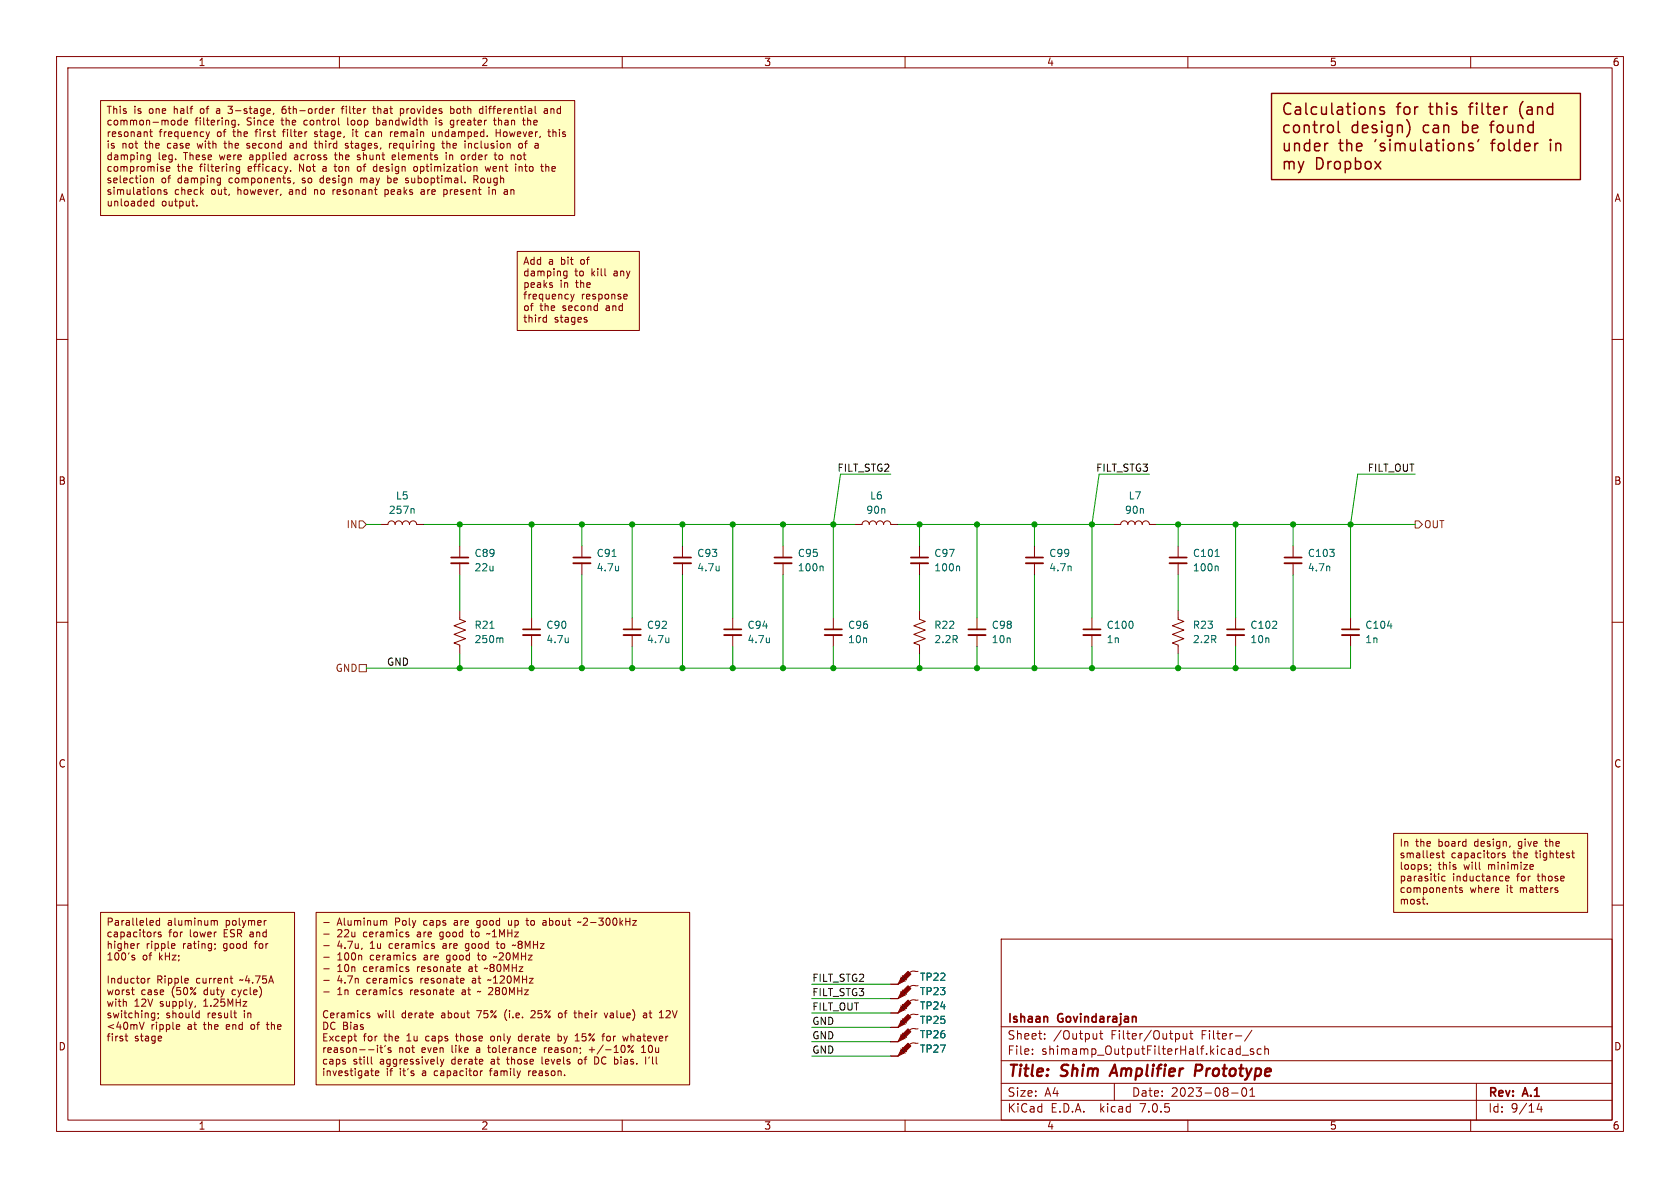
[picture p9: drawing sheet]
<svg xmlns="http://www.w3.org/2000/svg" width="297mm" height="210mm" viewBox="0 0 297 210" stroke-linecap="round" stroke-linejoin="round" font-family="sans-serif">
<path d="M0 0h297v210h-297z" fill="#fff" stroke="#fff" stroke-width=".18"/>
<g fill="none" stroke="#840000" stroke-width=".18">
<path d="M10 10h277v190h-277zM12 12h273v186h-273zM60 10v2M110 10v2M160 10v2M210 10v2M260 10v2M10 60h2M285 60h2M10 110h2M81.3 108v1.5l1 .4-2 .7 2 .8-2 .7 2 .8-2 .8 1 .3v1.6M285 110h2"/>
<path d="M10 160h2M285 160h2M177 166h108v32h-108zM60 198v2M110 198v2M160 198v2M177 194.5h108M177 191.5h108M177 187.5h108M177 181.5h108M182.5 186.3v.1M182.5 185.5v.1"/>
<path d="M184.7 183.6v.1M184.7 182.8v.1M193.9 182.7v1M193.9 183.6l-.2 .1M194.4 182.7h.6M194.6 182.2v1.3l.4 .2M197 191.5v3M208.5 182.8v.8M209.2 182.7v.9l.4 .1 .2-.1M209.8 182.7v1M210 198v2M210.3 182.7h.6"/>
<path d="M210.5 182.2v1.3l.4 .2M217.7 193.2h1.2M218.4 183.1h1.1M218.7 186.3h.5M218.7 185.5h.5M219.2 184.9v1.5M219.6 186.5h1.1M219.7 192.4a1 1 0 0 0 .2 1.4 .81 .81 0 0 0 .6-.6 .81 .81 0 0 0-.3-.8M221 193.8h.8M221 192.7l.4-.4v1.5M221.3 182.1l-1.3 2M221.6 185.5l-.4-.1-.2 .2 .1 .2 .5 .2v.3h-.6"/>
<path d="M223 185.5l-.5-.1-.3 .3v.4l.2 .2h.6M223.6 185.5l.2-.1 .4 .1v.9M223.6 184.9v1.5M260 198v2M261 191.5v6.5M272.1 195l-.4 1.1h1M272.5 195.6v1"/>
</g>
<path d="M211.3 189.3h.8M212.2 188.2h-.7l-.3 2" fill="none" stroke="#840000" stroke-width=".4"/>
<g fill="#ffffc2" stroke="#ffffc2" stroke-width=".18">
<path d="M17.8 17.8h83.8v20.3h-83.8z"/>
<path d="M91.4 44.5h21.6v13.9h-21.6z"/>
<path d="M17.8 161.3h34.3v30.5h-34.3z"/>
<path d="M224.8 16.5h54.6v15.3h-54.6z"/>
<path d="M55.9 161.3h66v30.5h-66z"/>
<path d="M246.4 147.3h34.3v14h-34.3z"/>
</g>
<path d="M88.7 112.8l.2 .1v.7" fill="none" stroke="#006464" stroke-width=".18"/>
<g fill="#840000">
<path d="M159.3 175.5l.5 .5-1.1 .5z"/>
<path d="M159.3 175.5l1.2-1.3 .5 .6-1.2 1.2z"/>
</g>
<path d="M159.3 175.3l.7 .7M159.5 175l.8 .8" fill="none" stroke="#480000" stroke-width=".18"/>
<path d="M157.5 176.5h1.2M159.3 175.5l.5 .5-1.1 .5zM159.3 175.5l1.2-1.3 .5 .6-1.2 1.2zM162.3 174.2l-.2 .1a1.37 1.37 0 0 0-1.3 .2" fill="none" stroke="#840000" stroke-width=".18"/>
<g fill="#840000">
<path d="M159.3 178.1l.5 .5-1.1 .5z"/>
<path d="M159.3 178.1l1.2-1.3 .5 .5-1.2 1.3z"/>
</g>
<path d="M159.3 177.8l.7 .8M159.5 177.5l.8 .8" fill="none" stroke="#480000" stroke-width=".18"/>
<path d="M228.6 96.5v2.1M228.6 99.6v2M111.8 109.2v2.1M111.8 112.3v2M157.5 179.1h1.2M159.3 178.1l.5 .5-1.1 .5zM159.3 178.1l1.2-1.3 .5 .5-1.2 1.3zM162.3 176.8h-.2a1.37 1.37 0 0 0-1.3 .2" fill="none" stroke="#840000" stroke-width=".18"/>
<path d="M227.1 99.6h3M110.2 112.3h3.1" fill="none" stroke="#840000" stroke-width=".33"/>
<path d="M227.1 98.6h3M110.2 111.3h3.1" fill="none" stroke="#840000" stroke-width=".3"/>
<g fill="#840000">
<path d="M159.3 183.1l.5 .5-1.1 .6z"/>
<path d="M160.5 181.9l.5 .5-1.2 1.2-.5-.5z"/>
</g>
<path d="M159.3 182.9l.7 .7M159.5 182.6l.8 .8" fill="none" stroke="#480000" stroke-width=".18"/>
<path d="M157.5 184.2h1.2M159.3 183.1l.5 .5-1.1 .6zM160.5 181.9l.5 .5-1.2 1.2-.5-.5zM162.3 181.9h-.2a1.37 1.37 0 0 0-1.3 .2" fill="none" stroke="#840000" stroke-width=".18"/>
<g fill="#840000">
<path d="M159.3 185.7l.5 .5-1.1 .5z"/>
<path d="M159.3 185.7l1.2-1.3 .5 .5-1.2 1.3z"/>
</g>
<path d="M159.3 185.4l.7 .8M159.5 185.2l.8 .7" fill="none" stroke="#480000" stroke-width=".18"/>
<g fill="none" stroke="#840000" stroke-width=".18">
<path d="M67.3 92.7h1.3a.64 .64 0 0 1 .6-.6 .64 .64 0 0 1 .6 .6 .64 .64 0 0 1 .7-.6 .64 .64 0 0 1 .6 .6 .64 .64 0 0 1 .7-.6 .64 .64 0 0 1 .6 .6 .64 .64 0 0 1 .6-.6 .64 .64 0 0 1 .7 .6h1.2M120.6 96.5v2.1M120.6 99.6v2M138.4 96.5v2.1M138.4 99.6v2M162.6 96.5v2.1M162.6 99.6v2M208.3 96.5v2.1M208.3 99.6v2M129.5 109.2v2.1M129.5 112.3v2M147.3 109.2v2.1"/>
<path d="M147.3 112.3v2M162.6 108v1.5l1 .4-2.1 .7 2.1 .8-2.1 .7 2.1 .8-2.1 .8 1.1 .3v1.6M193 109.2v2.1M193 112.3v2M208.3 108v1.5l1 .4-2 .7 2 .8-2 .7 2 .8-2 .8 1 .3v1.6M238.8 109.2v2.1M238.8 112.3v2M157.5 186.7h1.2M159.3 185.7l.5 .5-1.1 .5zM159.3 185.7l1.2-1.3 .5 .5-1.2 1.3zM162.3 184.4h-.2a1.37 1.37 0 0 0-1.3 .3"/>
</g>
<path d="M119.1 99.6h3.1M136.9 99.6h3.1M161 99.6h3.1M206.8 99.6h3M128 112.3h3.1M145.8 112.3h3M191.5 112.3h3.1M237.2 112.3h3.1" fill="none" stroke="#840000" stroke-width=".33"/>
<path d="M119.1 98.6h3.1M136.9 98.6h3.1M161 98.6h3.1M206.8 98.6h3M128 111.3h3.1M145.8 111.3h3M191.5 111.3h3.1M237.2 111.3h3.1" fill="none" stroke="#840000" stroke-width=".3"/>
<path d="M73 89.9l.2 .2v.6M214.8 98.4h.7M145.3 100.1l.2 .2v.6M169.5 100.1l.1 .2v.6M215.2 100.1l.2 .2v.6" fill="none" stroke="#006464" stroke-width=".18"/>
<g fill="#840000">
<path d="M159.3 173l.5 .5-1.1 .5z"/>
<path d="M159.3 173l1.2-1.3 .5 .5-1.2 1.3z"/>
</g>
<path d="M159.3 172.7l.7 .8M159.5 172.5l.8 .7" fill="none" stroke="#480000" stroke-width=".18"/>
<g fill="none" stroke="#840000" stroke-width=".18">
<path d="M102.9 96.5v2.1M102.9 99.6v2M151.1 92.7h1.3a.64 .64 0 0 1 .6-.6 .64 .64 0 0 1 .7 .6 .64 .64 0 0 1 .6-.6 .64 .64 0 0 1 .6 .6 .64 .64 0 0 1 .7-.6 .64 .64 0 0 1 .6 .6 .64 .64 0 0 1 .6-.6 .64 .64 0 0 1 .7 .6h1.2M182.9 96.5v2.1M182.9 99.6v2M196.8 92.7h1.3a.64 .64 0 0 1 .7-.6 .64 .64 0 0 1 .6 .6 .64 .64 0 0 1 .6-.6 .64 .64 0 0 1 .7 .6 .64 .64 0 0 1 .6-.6 .64 .64 0 0 1 .6 .6 .64 .64 0 0 1 .7-.6 .64 .64 0 0 1 .6 .6h1.3M94 109.2v2.1M94 112.3v2M172.7 109.2v2.1M172.7 112.3v2M157.5 174h1.2M159.3 173l.5 .5-1.1 .5z"/>
<path d="M159.3 173l1.2-1.3 .5 .5-1.2 1.3zM162.3 171.7h-.2a1.37 1.37 0 0 0-1.3 .3"/>
</g>
<path d="M101.3 99.6h3.1M181.4 99.6h3M92.5 112.3h3M171.2 112.3h3" fill="none" stroke="#840000" stroke-width=".33"/>
<path d="M101.3 98.6h3.1M181.4 98.6h3M92.5 111.3h3M171.2 111.3h3" fill="none" stroke="#840000" stroke-width=".3"/>
<g fill="#840000">
<path d="M159.3 180.6l.5 .5-1.1 .5z"/>
<path d="M160.5 179.3l.5 .5-1.2 1.3-.5-.5z"/>
</g>
<path d="M159.3 180.3l.7 .8M159.5 180.1l.8 .7" fill="none" stroke="#480000" stroke-width=".18"/>
<g fill="none" stroke="#840000" stroke-width=".18">
<path d="M17.8 17.8h83.8v20.3h-83.8zM47.6 19.2l.2 .3-.6 .1M47.7 20l-.1 .1M48.4 20l-.1 .2M58.1 19.3l.1 .2-.6 .1M58.7 19.2v.9M59.1 19.2l-.4 .3M60.3 19.2h.5M60.6 18.8l-.1 1.3M65.9 19.2h.5M66.1 18.8v1.1l.1 .2M70.8 19.2v1.3"/>
<path d="M70.8 20l.3 .1M71.1 19.2l-.3 .1M79.7 19.3h.5M79.7 20h.5M79.7 18.8v1.3M85.4 19.3l-.4-.1-.2 .3 .1 .5h.5M85.4 18.8v1.3M94.6 18.8v1.1l.2 .2M96.2 19.3h.5l.1 .8M96.8 19.5l-.4 .1-.2 .2 .2 .3 .4-.1M26 28.1l.2 .1h.4M26.5 23.3h.4"/>
<path d="M26.6 27.4v1l-.3 .3-.3-.1M26.6 31.5v.8M26.6 27.4h-.4l-.2 .1M26.6 22.9v1.1l.3 .1M26.6 31.5v.1M27.1 31.5v.8M27.2 35.6h-.4l-.2 .2 .1 .6h.5M27.2 35.1v1.3M28.1 33.5l.3 .2v.7M28.9 29.9v.3M29.5 29.5v.7h.5M29.5 33.6l-.3-.1-.2 .2 .1 .2 .4 .1v.3h-.5"/>
<path d="M30 29.5v.2l-.6 .2M32 20.8v1.3M32 21.3h-.3l-.3 .2 .1 .5h.5M32.6 21.7l.6-.1-.1-.3h-.4l-.1 .1v.6h.5M33.9 35.6h.5M34.3 36.4h.1M34.8 36.3v.1M36.4 23.3l.3 .8M36.7 24.1l-.3 .5M37 23.3l-.3 .8M39 32.3h-.4M39 31.5v1l-.1 .2h-.4"/>
<path d="M41 22l.2 .1 .4-.1M41.6 21.3v1l-.3 .2h-.3M42.2 22v.1M42.4 29.5l-.4-.1-.2 .3 .1 .5h.5M42.4 29.4v1.1l-.3 .2-.3-.1M49.7 34.3l-.1 .2M50.4 27.4h.1M50.5 27v1.2M50.5 28.2h-.1M50.9 29.4l-.3 .9M51 31.9l.3 .1 .1 .1-.2 .2h-.3M51 31.5h.3"/>
<path d="M51.4 30.2v.1M52 32.3l-.1 .2M55.7 24.9l.1 1.2M59.8 20.8v1.1l.2 .2M61 26.1l.4 .1M61.1 25.4v.3l.3 .1M61.2 25.3h.2M64.7 23.4l-.1 .5 .3 .2M66.1 29.5l-.1 .2 .1 .5M68.8 25.3v.9M69 23.3v.8M69.2 25.3l-.4 .3"/>
<path d="M69.4 27.4l-.1 .7 .2 .1M69.4 23.3l-.4 .2M69.9 27.7l-.6 .1M71.7 32.3h.1M71.7 31.5v.2l.2 .2M73.6 29.4l-.3 .1-.2 .2 .1 .5 .4 .1M74.6 33.9l-.2 .2 .2 .3M75.4 21.3l.1 .8M76.5 23.3v.8h.4M78.3 24.9v1.1l.3 .2M78.5 34.3l.3 .1M78.5 33.5v1.3"/>
<path d="M78.9 27.4v.8M79.7 22.5h.1M79.9 21.3l-.3 .2v.4l.3 .2M82 27.4h-.3l-.2 .2 .1 .5 .4 .1M82.2 32.2v.1M82.8 25.3v.9M82.9 25.4l-.1 .1M83.8 31.7h.5M83.8 29.5h.5v.8M84.3 31.1h-.5v1.2M85.8 29.4l.2 .9 .3-.6M86.4 33.5v.9"/>
<path d="M87.2 21.3h.5M87.4 27.4h.4M87.4 20.8v1.1l.2 .2M87.5 27v1.1l.3 .1M87.7 22.9v1.2M87.7 23.5h.7M89.2 34.3h.5M89.7 33.8l-.5 .1M90.6 27.4l.3 .2v.6M91.2 29.4v.9M91.9 25.3l-.2 .3v.3l.2 .3 .3-.1 .2-.2v-.3l-.3-.3M92.4 21.3h.5"/>
<path d="M92.6 20.8v1.1l.3 .2M95 25.3l.2 .2v.7M95.2 26.1l-.2 .1M95.2 25.6l-.2 .1M95.6 29.4h.5M95.8 29v1.1l.3 .2M96.8 23.3h.5M97 22.9v1.1l.3 .1M91.4 44.5h21.6v13.9h-21.6zM96.2 56.1l.4 .1M96.6 55.7v1.2M96.6 56.9h-.4"/>
<path d="M97.6 50.5v.3M99.7 48.6l.2 .2 .3-.1M100.2 47.9v1.1l-.2 .2-.3-.1M100.2 48l-.3-.1-.2 .1M100.9 52l.3 .9M101.2 52.9l-.3 .4M101.5 52l-.3 .9M103.6 56.5l.2 .2-.2 .2M103.6 56.1l.1 .1M107 48.7l.1 .1M110.5 52l.3 .1 .1 .2-.6 .1M110.8 52.8l-.3 .1"/>
<path d="M81.3 96.5v2.1M81.3 99.6v2M218.4 109.2v2.1M218.4 112.3v2M246.4 147.3h34.3v14h-34.3zM252.3 159.7v.1M252.9 152.9v.1M252.9 153.6l-.1 .3M254.3 151.2l.2 .2-.2 .2M254.3 150.8l.1 .1M254.9 150.8h.5M255.1 150.4v1.1l.3 .1"/>
<path d="M255.5 154.9h-.4l-.2 .2 .1 .6h.5M257.2 156.9h.5M257.4 157.7l.3 .1M258.5 157l-.3-.1-.2 .2 .1 .2 .4 .1v.3h-.5M265.6 150.9v.3l.5 .1v.2l-.2 .1h-.3M266.2 155.3l.6-.1-.1-.3h-.3l-.2 .2v.6h.5M267 149.5l-.2 .3M270.7 152.8l.3 .1 .1 .2-.6 .2M271 153.6l-.3 .1M275.1 156.9l.3 .1M275.1 157.4h.3v.2l-.1 .2h-.3M277.9 150.8h.4"/>
<path d="M278 150.4v1.1l.3 .1M17.8 161.3h34.3v30.5h-34.3zM23.2 175h.5M23.4 169.2l.5 .3-.1 .1-.4 .1M23.5 175.8h.2M24.3 166.8v.9M24.4 166.9l-.1 .1M26.2 172.9v.9M26.5 172.9l-.3 .3M26.9 179.9h.5M26.9 179.1h.5M27.1 162.8v.2l-.6 .1"/>
<path d="M27.4 179.1v1l-.2 .2h-.3M27.6 164.8l-.3 .1M27.9 179.2l.1 .1M28 179.1v.2M28 179.9l-.1 .2M28 179.2v.1M28.2 162.3v1.3M28.2 162.8l-.4-.1-.2 .3 .1 .5h.5M28.4 164.8h-.3l-.1 .1v.2l.4 .1v.3h-.4M30.5 166.8l.4 .1v.2l-.6 .1M30.9 167.6l-.4 .1M33.1 172.9l.2 .3-.6 .2"/>
<path d="M33.2 173.7l-.1 .1M34.6 177.8l-.2 .3M34.9 179.1h.3M35.2 179.9h-.3M35.2 178.7v1.2M37.5 162.7l.4 .2M37.9 162.9l.2-.2 .3 .1v.8M37.9 162.9v.7M38 166.9v.1M38.1 167.6l-.2 .2M40.7 172.9h.4M40.8 172.5v1.1l.3 .2"/>
<path d="M41.3 179.1h.5M41.5 179.7l.3 .2M47.1 162.7l-.4 .3M55.9 161.3h66v30.5h-66zM57.2 163.1h1M57.2 165.1h1M57.2 167.2h1M57.2 169.2h1M57.2 171.3h1M57.2 173.3h1M57.2 175.3h1M63.9 168.9v.8"/>
<path d="M64 167.6l-.1 .2M64.9 179.3l.5 .4-.2 .2h-.3M65.3 179.1h-.3l-.1 .2M67.8 162.9l.2-.2 .3 .1 .1 .8M69.6 179.9h.1M70.5 175.2l.6 .4-.2 .2h-.4M71 175h-.3l-.2 .2M71.7 165l.6 .4-.2 .2-.4-.1M71.7 171.1l.6 .4-.2 .2h-.4M71.8 164.8l-.1 .1M72.2 171l-.3-.1-.2 .2M72.4 173.2l.5 .3-.2 .3-.3-.1"/>
<path d="M72.8 173l-.3-.1-.1 .2M73 169.1l.5 .4-.2 .2-.3-.1M73.4 168.9h-.3l-.1 .1M76.3 167.2l.5 .2v.2l-.4 .1M76.3 166.9h.5M76.5 179.1l.1 .3-.6 .1M79.8 175h.4v.3l-.6 .1M80.2 175.8h-.4M81.4 171.7h-.4M81.4 171v.2l-.6 .1M81.6 172.9l.4 .1v.2l-.6 .2M82 173.7l-.4 .1"/>
<path d="M86.1 165.1h-.1M87.3 169.2h-.1M90.7 167l-.1 .2M93 162.7h.5M96.1 163.1l-.2 .2 .2 .3M96.1 162.7l-.1 .1M101.4 179.1h.5M101.6 178.7l.1 1.2M102.1 163.1l.2-.1 .2 .1M106.8 179.1l.3 .8M111.8 162.7h.7l-.7 .9h.7M114.1 179.1h-.3"/>
<path d="M114.2 179.4h-.3l-.2 .2 .1 .3h.4M116.6 179.9h.7M116.7 179l.2-.3v1.2M157.5 179.1h1.2M157.5 174h1.2M157.5 176.5h1.2M160.5 179.3l.5 .5-1.2 1.3-.5-.5zM162.3 179.3l-.2 .1a1.37 1.37 0 0 0-1.3 .2M22.1 183.2h.5M22.3 182.7v1.1l.3 .2M24.6 180.7l.5 1.3 .4-1.3M31.4 181.1l.3 .1 .1 .2-.6 .1"/>
<path d="M31.7 181.9l-.3 .1M62.6 183.2h.4M62.8 184h.2M65.2 185.6h.9M65.5 189.3h.5M65.6 186.8v1.1l.2 .2M65.8 190.1h.2M66.7 185.2v.9M66.8 189.3l-.4 .1v.6l.1 .1h.4M66.9 189.4l.1 .2-.6 .1M67.2 185.2h.4M67.3 184.8v1.1l.3 .2"/>
<path d="M68.1 184.8l-.1 .2M69.1 185.3l-.3-.1-.2 .2 .1 .2 .4 .1v.3h-.5M77.9 187.3l.3 .8M78.2 188.1l-.3 .4M78.5 187.3l-.3 .8M84.9 189.3v.8M85.3 189.3l-.4 .2M94.3 185.2l.4 .1v.2l-.6 .1M94.7 186l-.4 .1M98.7 182.7v1.3M98.7 184h.1M98.8 183.2h-.1"/>
<path d="M101.7 184h.7M102 182.7l-.3 .4M105.1 186.8v1.3h.3M106.4 183.2h.5M106.9 182.7l-.3 .2v1.1M110.1 183.2l.2 .8 .3-.6 .2 .6M111 185l.2 .1 .2-.1M112 184.8l-1 1.3M113.4 186.1h.7M113.7 185l-.3 .1M114.1 186.8v1.3M157.5 181.6h1.2"/>
<path d="M157.5 184.2h1.2M157.5 186.7h1.2M159.3 180.6l.5 .5-1.1 .5z"/>
<circle cx="111.8" cy="185.9" r=".18"/>
</g>
<path d="M79.8 99.6h3M216.9 112.3h3.1" fill="none" stroke="#840000" stroke-width=".33"/>
<path d="M79.8 98.6h3M216.9 111.3h3.1" fill="none" stroke="#840000" stroke-width=".3"/>
<path d="M63.5 92.1h.6l.7 .6-.7 .6h-.6zM250.2 92.1h.6l.7 .6-.7 .6h-.6zM63.5 117.5h1.3v1.2h-1.3z" fill="none" stroke="#725600" stroke-width=".18"/>
<path d="M224.8 16.5h54.6v15.3h-54.6zM244.7 19l-.5-.1-.3 .3 .1 .3 .7 .1 .1 .2-.1 .3-.2 .1-.6-.1M236.6 23.2l.3 .2M261.4 24.7l-.2 .3" fill="none" stroke="#840000" stroke-width=".25"/>
<g fill="none" stroke="#009600" stroke-width=".18">
<path d="M64.8 92.7h2.5M74.9 92.7h76.2M81.3 92.7v3.8M94 92.7v16.5M102.9 92.7v3.8M111.8 92.7v16.5M120.6 92.7v3.8M129.5 92.7v16.5M138.4 92.7v3.8M157.5 83.8h-8.9l-1.3 8.9v16.5M158.7 92.7h38.1M162.6 92.7v3.8"/>
<path d="M172.7 92.7v16.5M182.9 92.7v3.8M203.2 83.8h-8.9l-1.3 8.9v16.5M204.5 92.7h45.7M208.3 92.7v3.8M218.4 92.7v16.5M228.6 92.7v3.8M250.2 83.8h-10.2l-1.2 8.9v16.5M81.3 101.6v6.4M81.3 115.6v2.5M94 114.3v3.8M102.9 101.6v16.5"/>
<path d="M111.8 114.3v3.8M120.6 101.6v16.5M129.5 114.3v3.8M138.4 101.6v16.5M147.3 114.3v3.8M162.6 101.6v6.4M162.6 115.6v2.5M172.7 114.3v3.8M182.9 101.6v16.5M193 114.3v3.8M208.3 101.6v6.4M208.3 115.6v2.5"/>
<path d="M218.4 114.3v3.8M228.6 101.6v16.5M238.8 114.3v3.8h-174M143.5 179.1h14M143.5 176.5h14M143.5 174h14M143.5 181.6h14M143.5 184.2h14M143.5 186.7h14"/>
</g>
<g fill="#009600" stroke="#009600" stroke-width=".18">
<circle cx="102.9" cy="118.1" r=".46"/>
<circle cx="111.8" cy="118.1" r=".46"/>
<circle cx="120.6" cy="92.7" r=".46"/>
<circle cx="111.8" cy="92.7" r=".46"/>
<circle cx="129.5" cy="92.7" r=".46"/>
<circle cx="129.5" cy="118.1" r=".46"/>
<circle cx="120.6" cy="118.1" r=".46"/>
<circle cx="102.9" cy="92.7" r=".46"/>
<circle cx="94" cy="118.1" r=".46"/>
<circle cx="94" cy="92.7" r=".46"/>
<circle cx="81.3" cy="92.7" r=".46"/>
<circle cx="81.3" cy="118.1" r=".46"/>
<circle cx="218.4" cy="118.1" r=".46"/>
<circle cx="208.3" cy="118.1" r=".46"/>
<circle cx="208.3" cy="92.7" r=".46"/>
<circle cx="218.4" cy="92.7" r=".46"/>
<circle cx="238.8" cy="92.7" r=".46"/>
<circle cx="228.6" cy="92.7" r=".46"/>
<circle cx="228.6" cy="118.1" r=".46"/>
<circle cx="162.6" cy="92.7" r=".46"/>
<circle cx="138.4" cy="92.7" r=".46"/>
<circle cx="147.3" cy="92.7" r=".46"/>
<circle cx="138.4" cy="118.1" r=".46"/>
<circle cx="147.3" cy="118.1" r=".46"/>
<circle cx="162.6" cy="118.1" r=".46"/>
<circle cx="172.7" cy="118.1" r=".46"/>
<circle cx="182.9" cy="118.1" r=".46"/>
<circle cx="193" cy="92.7" r=".46"/>
<circle cx="182.9" cy="92.7" r=".46"/>
<circle cx="172.7" cy="92.7" r=".46"/>
<circle cx="193" cy="118.1" r=".46"/>
</g>
<g font-size="2.8" fill="#840000">
<text x="226.4" y="20.8">Calculations</text>
<text x="226.4" y="24">control</text>
<text x="238.7" y="24">design)</text>
<text x="246.7" y="20.8">for</text>
<text x="251.6" y="24">can</text>
<text x="252.7" y="20.8">this</text>
<text x="258.6" y="24">be</text>
<text x="260" y="20.8">filter</text>
<text x="263.9" y="24">found</text>
<text x="269" y="20.8">(and</text>
<text x="226.4" y="27.2">under</text>
<text x="236.6" y="27.2">the</text>
<text x="243" y="27.2">'simulations'</text>
<text x="263.9" y="27.2">folder</text>
<text x="274.4" y="27.2">in</text>
<text x="226.4" y="30.4">my Dropbox</text>
<text x="178" y="190.8">Title:</text>
<text x="187.5" y="190.8">Shim</text>
<text x="196.9" y="190.8">Amplifier</text>
<text x="212.3" y="190.8">Prototype</text>
</g>
<g font-size="2.1" fill="#840000">
<text x="178" y="183.9">Sheet:</text>
<text x="178" y="181.1">Ishaan</text>
<text x="186.2" y="183.9">/Output</text>
<text x="187" y="181.1">Govindarajan</text>
<text x="196.3" y="183.9">Filter/Output</text>
<text x="212.3" y="183.9">Filter-/</text>
<text x="178" y="186.6">File:</text>
<text x="184" y="186.6">shimamp_OutputFilterHalf.kicad_sch</text>
<text x="178" y="196.8">KiCad</text>
<text x="178" y="194">Size:</text>
<text x="184.6" y="194">A4</text>
<text x="185.7" y="196.8">E.D.A.</text>
<text x="194.4" y="196.8">kicad</text>
<text x="200" y="194">Date:</text>
<text x="201.5" y="196.8">7.0.5</text>
<text x="206.9" y="194">2023-08-01</text>
<text x="263" y="194.2">Rev:</text>
<text x="263" y="196.8">Id:</text>
<text x="267" y="196.8">9/14</text>
<text x="269.2" y="194.2">A.1</text>
</g>
<g font-size="1.8" fill="#840000">
<text x="35" y="11.8">1</text>
<text x="85" y="11.8">2</text>
<text x="135" y="11.8">3</text>
<text x="185" y="11.8">4</text>
<text x="235" y="11.8">5</text>
<text x="285" y="11.8">6</text>
<text x="18.7" y="20.4">This</text>
<text x="18.7" y="22.4">common-mode</text>
<text x="23.6" y="20.4">is</text>
<text x="26.3" y="20.4">one</text>
<text x="30.8" y="20.4">half</text>
<text x="34.4" y="22.4">filtering.</text>
<text x="35.6" y="20.4">of</text>
<text x="38.5" y="20.4">a</text>
<text x="40.8" y="20.4">3-stage,</text>
<text x="43.6" y="22.4">Since</text>
<text x="49.8" y="22.4">the</text>
<text x="50.4" y="20.4">6th-order</text>
<text x="53.9" y="22.4">control</text>
<text x="61.1" y="20.4">filter</text>
<text x="61.7" y="22.4">loop</text>
<text x="66.8" y="20.4">that</text>
<text x="66.9" y="22.4">bandwidth</text>
<text x="71.6" y="20.4">provides</text>
<text x="77.6" y="22.4">is</text>
<text x="80.3" y="22.4">greater</text>
<text x="80.7" y="20.4">both</text>
<text x="85.9" y="20.4">differential</text>
<text x="88.2" y="22.4">than</text>
<text x="93.4" y="22.4">the</text>
<text x="97.5" y="20.4">and</text>
<text x="18.7" y="24.5">resonant</text>
<text x="18.7" y="26.5">is</text>
<text x="18.7" y="28.6">damping</text>
<text x="21.5" y="26.5">not</text>
<text x="25.6" y="26.5">the</text>
<text x="27.9" y="28.6">leg.</text>
<text x="28.1" y="24.5">frequency</text>
<text x="29.6" y="26.5">case</text>
<text x="32.5" y="28.6">These</text>
<text x="35.1" y="26.5">with</text>
<text x="38.3" y="24.5">of</text>
<text x="38.9" y="28.6">were</text>
<text x="40" y="26.5">the</text>
<text x="41.3" y="24.5">the</text>
<text x="44" y="26.5">second</text>
<text x="44.3" y="28.6">applied</text>
<text x="45.4" y="24.5">first</text>
<text x="50.3" y="24.5">filter</text>
<text x="51.8" y="26.5">and</text>
<text x="52.3" y="28.6">across</text>
<text x="56" y="24.5">stage,</text>
<text x="56.3" y="26.5">third</text>
<text x="59.7" y="28.6">the</text>
<text x="61.8" y="26.5">stages,</text>
<text x="62.9" y="24.5">it</text>
<text x="63.7" y="28.6">shunt</text>
<text x="65.3" y="24.5">can</text>
<text x="69.7" y="26.5">requiring</text>
<text x="69.8" y="24.5">remain</text>
<text x="70" y="28.6">elements</text>
<text x="77.3" y="24.5">undamped.</text>
<text x="79.3" y="26.5">the</text>
<text x="79.6" y="28.6">in</text>
<text x="82.5" y="28.6">order</text>
<text x="83.3" y="26.5">inclusion</text>
<text x="88.5" y="28.6">to</text>
<text x="88.7" y="24.5">However,</text>
<text x="91.5" y="28.6">not</text>
<text x="93" y="26.5">of</text>
<text x="98.1" y="24.5">this</text>
<text x="10.4" y="35.8">A</text>
<text x="18.7" y="30.6">compromise</text>
<text x="18.7" y="32.7">selection</text>
<text x="18.7" y="34.7">simulations</text>
<text x="28.4" y="32.7">of</text>
<text x="30.8" y="34.7">check</text>
<text x="31.3" y="30.6">the</text>
<text x="31.4" y="32.7">damping</text>
<text x="35.3" y="30.6">filtering</text>
<text x="37.3" y="34.7">out,</text>
<text x="40.5" y="32.7">components,</text>
<text x="42" y="34.7">however,</text>
<text x="43.9" y="30.6">efficacy.</text>
<text x="51.3" y="34.7">and</text>
<text x="53" y="30.6">Not</text>
<text x="53.6" y="32.7">so</text>
<text x="55.8" y="34.7">no</text>
<text x="56.9" y="32.7">design</text>
<text x="57.3" y="30.6">a</text>
<text x="59.2" y="34.7">resonant</text>
<text x="59.6" y="30.6">ton</text>
<text x="63.7" y="30.6">of</text>
<text x="64.1" y="32.7">may</text>
<text x="66.7" y="30.6">design</text>
<text x="68.5" y="34.7">peaks</text>
<text x="69" y="32.7">be</text>
<text x="72.4" y="32.7">suboptimal.</text>
<text x="73.9" y="30.6">optimization</text>
<text x="75.1" y="34.7">are</text>
<text x="79.2" y="34.7">present</text>
<text x="84.5" y="32.7">Rough</text>
<text x="86.8" y="30.6">went</text>
<text x="87.3" y="34.7">in</text>
<text x="90.2" y="34.7">an</text>
<text x="92.2" y="30.6">into</text>
<text x="96.9" y="30.6">the</text>
<text x="285.4" y="35.8">A</text>
<text x="18.7" y="36.7">unloaded</text>
<text x="28.5" y="36.7">output.</text>
<text x="92.4" y="47.1">Add</text>
<text x="96.9" y="47.1">a</text>
<text x="99.1" y="47.1">bit</text>
<text x="102.7" y="47.1">of</text>
<text x="92.4" y="49.1">damping</text>
<text x="92.4" y="51.1">peaks</text>
<text x="92.4" y="53.2">frequency</text>
<text x="98.9" y="51.1">in</text>
<text x="101.5" y="49.1">to</text>
<text x="101.8" y="51.1">the</text>
<text x="102.7" y="53.2">response</text>
<text x="104.5" y="49.1">kill</text>
<text x="108.6" y="49.1">any</text>
<text x="92.4" y="55.2">of</text>
<text x="92.4" y="57.3">third</text>
<text x="95.4" y="55.2">the</text>
<text x="97.9" y="57.3">stages</text>
<text x="99.4" y="55.2">second</text>
<text x="107.2" y="55.2">and</text>
<text x="10.3" y="85.8">B</text>
<text x="285.3" y="85.8">B</text>
<text x="10.3" y="135.8">C</text>
<text x="285.3" y="135.8">C</text>
<text x="247.3" y="149.9">In</text>
<text x="250.2" y="149.9">the</text>
<text x="254.2" y="149.9">board</text>
<text x="260.7" y="149.9">design,</text>
<text x="268.6" y="149.9">give</text>
<text x="273.5" y="149.9">the</text>
<text x="247.3" y="152">smallest</text>
<text x="247.3" y="154">loops;</text>
<text x="254.2" y="154">this</text>
<text x="256.5" y="152">capacitors</text>
<text x="258.8" y="154">will</text>
<text x="263.1" y="154">minimize</text>
<text x="267.5" y="152">the</text>
<text x="271.5" y="152">tightest</text>
<text x="247.3" y="156.1">parasitic</text>
<text x="247.3" y="158.1">components</text>
<text x="247.3" y="160.1">most.</text>
<text x="256.7" y="156.1">inductance</text>
<text x="259.8" y="158.1">where</text>
<text x="266.3" y="158.1">it</text>
<text x="268.1" y="156.1">for</text>
<text x="268.8" y="158.1">matters</text>
<text x="271.9" y="156.1">those</text>
<text x="18.7" y="163.9">Paralleled</text>
<text x="18.7" y="165.9">capacitors</text>
<text x="18.7" y="168">higher</text>
<text x="25.8" y="168">ripple</text>
<text x="29.5" y="163.9">aluminum</text>
<text x="29.7" y="165.9">for</text>
<text x="32.3" y="168">rating;</text>
<text x="33.5" y="165.9">lower</text>
<text x="39.6" y="168">good</text>
<text x="39.6" y="165.9">ESR and</text>
<text x="39.9" y="163.9">polymer</text>
<text x="45.2" y="168">for</text>
<text x="59.5" y="163.9">Aluminum</text>
<text x="59.5" y="165.9">22u</text>
<text x="59.5" y="168">4.7u,</text>
<text x="64.2" y="165.9">ceramics</text>
<text x="65.4" y="168">1u</text>
<text x="68.8" y="168">ceramics</text>
<text x="69.8" y="163.9">Poly</text>
<text x="73.8" y="165.9">are</text>
<text x="74.9" y="163.9">caps</text>
<text x="77.9" y="165.9">good</text>
<text x="78.4" y="168">are</text>
<text x="80.4" y="163.9">are</text>
<text x="82.6" y="168">good</text>
<text x="83.6" y="165.9">to</text>
<text x="84.6" y="163.9">good</text>
<text x="86.6" y="165.9">~1MHz</text>
<text x="88.3" y="168">to</text>
<text x="90.3" y="163.9">up</text>
<text x="91.2" y="168">~8MHz</text>
<text x="93.6" y="163.9">to</text>
<text x="96.6" y="163.9">about</text>
<text x="103" y="163.9">~2-300kHz</text>
<text x="18.7" y="170">100's</text>
<text x="25.1" y="170">of</text>
<text x="28.1" y="170">kHz;</text>
<text x="59.5" y="170">100n</text>
<text x="59.5" y="172.1">10n</text>
<text x="64.2" y="172.1">ceramics</text>
<text x="65.4" y="170">ceramics</text>
<text x="73.8" y="172.1">resonate</text>
<text x="75" y="170">are</text>
<text x="79.1" y="170">good</text>
<text x="83" y="172.1">at</text>
<text x="84.8" y="170">to</text>
<text x="86" y="172.1">~80MHz</text>
<text x="87.8" y="170">~20MHz</text>
<text x="18.7" y="174.1">Inductor</text>
<text x="18.7" y="176.2">worst</text>
<text x="18.7" y="178.2">with</text>
<text x="23.6" y="178.2">12V</text>
<text x="24.8" y="176.2">case</text>
<text x="27.6" y="174.1">Ripple</text>
<text x="28.2" y="178.2">supply,</text>
<text x="30.3" y="176.2">(50%</text>
<text x="34.6" y="174.1">current</text>
<text x="36" y="178.2">1.25MHz</text>
<text x="36.1" y="176.2">duty</text>
<text x="41.2" y="176.2">cycle)</text>
<text x="42.5" y="174.1">~4.75A</text>
<text x="59.5" y="174.1">4.7n</text>
<text x="59.5" y="176.2">1n</text>
<text x="63" y="176.2">ceramics</text>
<text x="64.8" y="174.1">ceramics</text>
<text x="72.6" y="176.2">resonate</text>
<text x="74.4" y="174.1">resonate</text>
<text x="81.8" y="176.2">at</text>
<text x="83.6" y="174.1">at</text>
<text x="84.8" y="176.2">~ 280MHz</text>
<text x="86.6" y="174.1">~120MHz</text>
<text x="10.3" y="185.8">D</text>
<text x="18.7" y="180.3">switching;</text>
<text x="18.7" y="182.3">&lt;40mV</text>
<text x="18.7" y="184.3">first</text>
<text x="23.7" y="184.3">stage</text>
<text x="26.6" y="182.3">ripple</text>
<text x="29.3" y="180.3">should</text>
<text x="33.1" y="182.3">at</text>
<text x="36.1" y="182.3">the</text>
<text x="36.6" y="180.3">result</text>
<text x="40.2" y="182.3">end</text>
<text x="43.2" y="180.3">in</text>
<text x="44.6" y="182.3">of</text>
<text x="47.6" y="182.3">the</text>
<text x="56.8" y="180.3">Ceramics</text>
<text x="56.8" y="182.3">DC Bias</text>
<text x="56.8" y="184.3">Except</text>
<text x="64.2" y="184.3">for</text>
<text x="66.6" y="180.3">will</text>
<text x="67.9" y="184.3">the</text>
<text x="71" y="180.3">derate</text>
<text x="72" y="184.3">1u</text>
<text x="75.4" y="184.3">caps</text>
<text x="78.1" y="180.3">about</text>
<text x="80.9" y="184.3">those</text>
<text x="84.5" y="180.3">75%</text>
<text x="87.2" y="184.3">only</text>
<text x="89.5" y="180.3">(i.e.</text>
<text x="92.2" y="184.3">derate</text>
<text x="94.3" y="180.3">25%</text>
<text x="99.3" y="180.3">of</text>
<text x="99.3" y="184.3">by</text>
<text x="102.2" y="180.3">their</text>
<text x="102.5" y="184.3">15%</text>
<text x="107.5" y="184.3">for</text>
<text x="107.7" y="180.3">value)</text>
<text x="111.2" y="184.3">whatever</text>
<text x="114.6" y="180.3">at</text>
<text x="117.6" y="180.3">12V</text>
<text x="285.3" y="185.8">D</text>
<text x="56.8" y="186.4">reason--it's</text>
<text x="56.8" y="188.4">caps</text>
<text x="56.8" y="190.5">investigate</text>
<text x="62.3" y="188.4">still</text>
<text x="67.1" y="188.4">aggressively</text>
<text x="68.2" y="190.5">if</text>
<text x="70.4" y="186.4">not</text>
<text x="70.6" y="190.5">it's</text>
<text x="74.5" y="186.4">even</text>
<text x="74.7" y="190.5">a</text>
<text x="76.9" y="190.5">capacitor</text>
<text x="79.9" y="186.4">like</text>
<text x="79.9" y="188.4">derate</text>
<text x="84.4" y="186.4">a</text>
<text x="86.6" y="186.4">tolerance</text>
<text x="86.9" y="190.5">family</text>
<text x="87" y="188.4">at</text>
<text x="89.9" y="188.4">those</text>
<text x="93.8" y="190.5">reason.</text>
<text x="96.2" y="188.4">levels</text>
<text x="96.6" y="186.4">reason;</text>
<text x="102.8" y="188.4">of</text>
<text x="104.7" y="186.4">+/-10%</text>
<text x="105.7" y="188.4">DC bias.</text>
<text x="114.1" y="186.4">10u</text>
<text x="115" y="188.4">I'll</text>
<text x="35" y="199.8">1</text>
<text x="85" y="199.8">2</text>
<text x="135" y="199.8">3</text>
<text x="185" y="199.8">4</text>
<text x="235" y="199.8">5</text>
<text x="285" y="199.8">6</text>
</g>
<g font-size="1.8" fill="#0f0f0f">
<text x="148" y="83.5">FILT_STG2</text>
<text x="193.8" y="83.5">FILT_STG3</text>
<text x="241.8" y="83.5">FILT_OUT</text>
<text x="68.4" y="117.8">GND</text>
<text x="143.5" y="173.6">FILT_STG2</text>
<text x="143.5" y="176.2">FILT_STG3</text>
<text x="143.5" y="178.7">FILT_OUT</text>
<text x="143.5" y="183.8">GND</text>
<text x="143.5" y="181.3">GND</text>
<text x="143.5" y="186.3">GND</text>
</g>
<g font-size="1.8" fill="#006464">
<text x="69.9" y="88.5">L5</text>
<text x="153.8" y="88.5">L6</text>
<text x="199.5" y="88.5">L7</text>
<text x="68.7" y="91">257n</text>
<text x="153.1" y="91">90n</text>
<text x="198.8" y="91">90n</text>
<text x="83.8" y="98.6">C89</text>
<text x="83.8" y="101.2">22u</text>
<text x="105.4" y="98.6">C91</text>
<text x="105.4" y="101.2">4.7u</text>
<text x="123.2" y="98.6">C93</text>
<text x="123.2" y="101.2">4.7u</text>
<text x="141" y="98.6">C95</text>
<text x="141" y="101.2">100n</text>
<text x="165.1" y="98.6">C97</text>
<text x="165.1" y="101.2">100n</text>
<text x="185.4" y="98.6">C99</text>
<text x="185.4" y="101.2">4.7n</text>
<text x="210.8" y="98.6">C101</text>
<text x="210.8" y="101.2">100n</text>
<text x="231.1" y="98.6">C103</text>
<text x="231.1" y="101.2">4.7n</text>
<text x="83.8" y="111.3">R21</text>
<text x="83.8" y="113.9">250m</text>
<text x="96.5" y="111.3">C90</text>
<text x="96.5" y="113.9">4.7u</text>
<text x="114.3" y="111.3">C92</text>
<text x="114.3" y="113.9">4.7u</text>
<text x="132.1" y="111.3">C94</text>
<text x="132.1" y="113.9">4.7u</text>
<text x="149.9" y="111.3">C96</text>
<text x="149.9" y="113.9">10n</text>
<text x="165.1" y="111.3">R22</text>
<text x="165.1" y="113.9">2.2R</text>
<text x="175.3" y="111.3">C98</text>
<text x="175.3" y="113.9">10n</text>
<text x="195.6" y="111.3">C100</text>
<text x="195.6" y="113.9">1n</text>
<text x="210.8" y="111.3">R23</text>
<text x="210.8" y="113.9">2.2R</text>
<text x="221" y="111.3">C102</text>
<text x="221" y="113.9">10n</text>
<text x="241.3" y="111.3">C104</text>
<text x="241.3" y="113.9">1n</text>
<text x="162.6" y="173.5">TP22</text>
<text x="162.6" y="176.1">TP23</text>
<text x="162.6" y="178.6">TP24</text>
<text x="162.6" y="183.7">TP26</text>
<text x="162.6" y="181.2">TP25</text>
<text x="162.6" y="186.2">TP27</text>
</g>
<g font-size="1.8" fill="#725600">
<text x="61.2" y="93.5">IN</text>
<text x="251.7" y="93.5">OUT</text>
<text x="59.3" y="118.9">GND</text>
</g>
</svg>
